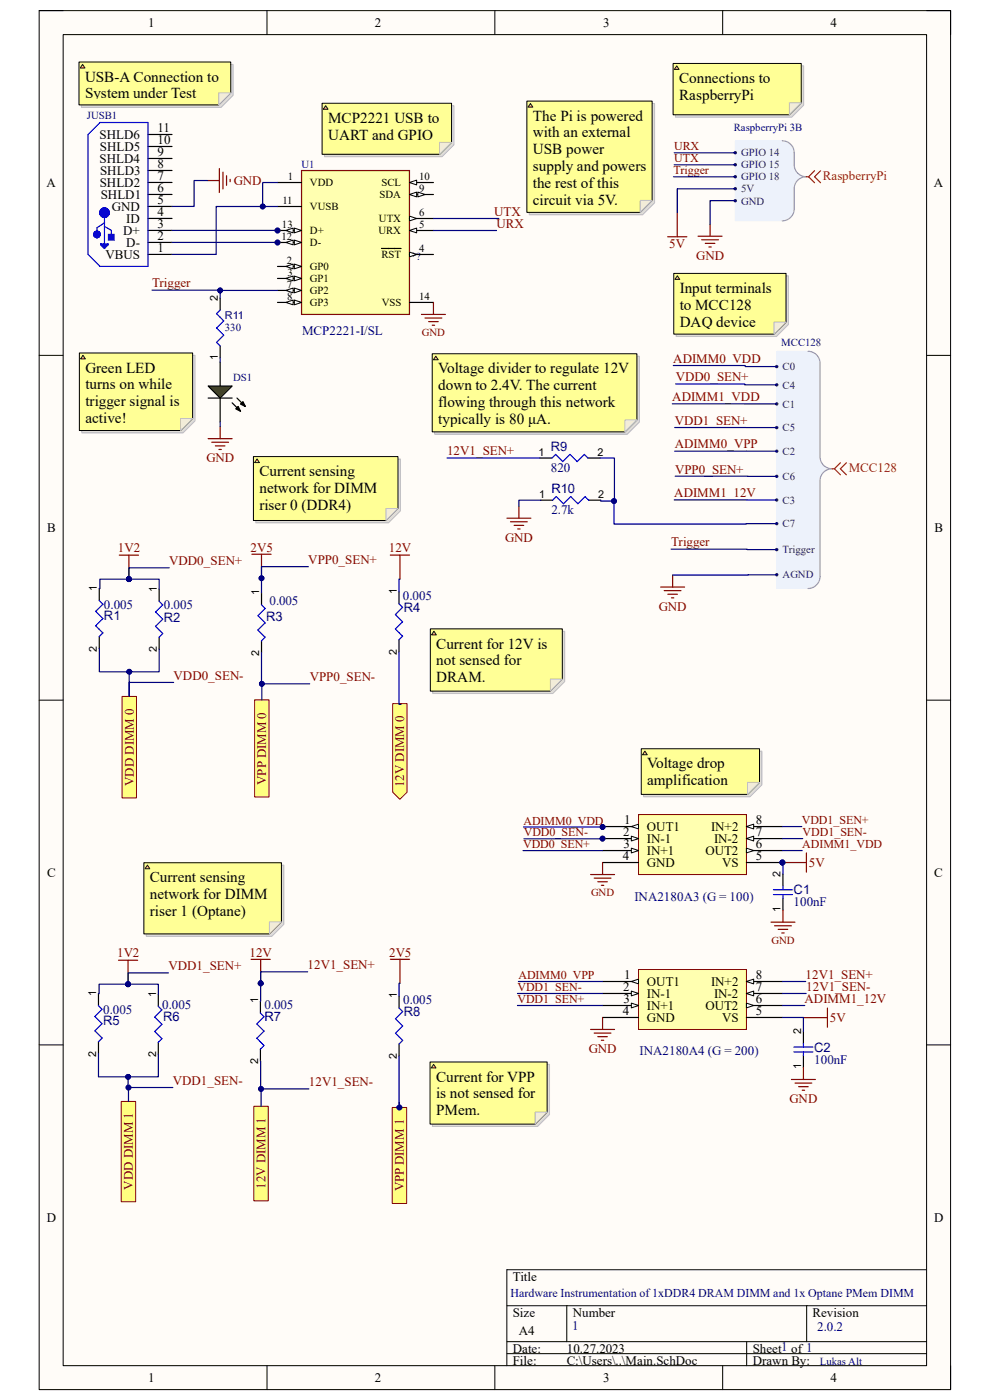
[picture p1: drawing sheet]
<svg xmlns="http://www.w3.org/2000/svg" width="210mm" height="297mm" viewBox="0 0 210 297" stroke-linecap="round" stroke-linejoin="round" font-family="sans-serif">
<path d="M8.3 2.3h193.4v292.5h-193.4z" fill-rule="evenodd" fill="#fffcf8"/>
<path d="M8.3 2.3h193.4v292.5h-193.4z" fill="none" stroke="#000" stroke-width=".21"/>
<path d="M13.4 7.3h183.2v282.4h-183.2z" fill-rule="evenodd" fill="#fffcf8"/>
<g fill="none" stroke="#000" stroke-width=".21">
<path d="M8.3 2.3h5.1M13.4 7.3h183.2v282.4h-183.2zM56.6 2.3v5M105 2.3v5M153.3 2.3v5M196.6 2.3h5.1v5M8.3 75.4h5.1M196.6 75.4h5.1M8.3 148.5h5.1M196.6 148.5h5.1M8.3 221.7h5.1M196.6 221.7h5.1"/>
<path d="M107.5 277h89.1M120.2 277v7.6M171.1 277v7.6M196.6 269.4h-89.1v20.3M56.6 289.7v5.1M105 289.7v5.1M107.5 284.6h89.1M107.5 287.2h89.1M153.3 289.7v5.1M158.4 284.6v5.1M201.7 289.7v5.1"/>
</g>
<circle cx="127.8" cy="177.9" r=".51" fill="#000080"/>
<circle cx="127.8" cy="177.9" r=".51" fill="none" stroke="#000080" stroke-width=".21"/>
<circle cx="166" cy="183" r=".51" fill="#000080"/>
<circle cx="166" cy="183" r=".51" fill="none" stroke="#000080" stroke-width=".21"/>
<path d="M135.5 172.8h22.8v12.7h-22.8z" fill-rule="evenodd" fill="#ffffb0"/>
<path d="M135.5 172.8h22.8v12.7h-22.8z" fill="none" stroke="#800000" stroke-width=".21"/>
<path d="M127.8 175.4h7.7" fill="none" stroke="#000" stroke-width=".25"/>
<path d="M133.9 175.4l1.6-.6v1.1z" fill="#f8fcff"/>
<path d="M133.9 175.4l1.6-.6v1.1z" fill="none" stroke="#000" stroke-width=".21"/>
<path d="M127.8 177.9h7.7" fill="none" stroke="#000" stroke-width=".25"/>
<path d="M133.9 177.4l1.6 .5-1.6 .5z" fill="#f8fcff"/>
<path d="M133.9 177.4l1.6 .5-1.6 .5z" fill="none" stroke="#000" stroke-width=".21"/>
<circle cx="127.8" cy="177.9" r=".51" fill="#000080"/>
<circle cx="127.8" cy="177.9" r=".51" fill="none" stroke="#000080" stroke-width=".21"/>
<path d="M127.8 180.4h7.7" fill="none" stroke="#000" stroke-width=".25"/>
<path d="M133.9 179.9l1.6 .5-1.6 .6z" fill="#f8fcff"/>
<path d="M133.9 179.9l1.6 .5-1.6 .6z" fill="none" stroke="#000" stroke-width=".21"/>
<path d="M127.8 183h7.7M158.3 183h7.7" fill="none" stroke="#000" stroke-width=".25"/>
<circle cx="166" cy="183" r=".51" fill="#000080"/>
<circle cx="166" cy="183" r=".51" fill="none" stroke="#000080" stroke-width=".21"/>
<path d="M158.3 180.4h7.7" fill="none" stroke="#000" stroke-width=".25"/>
<path d="M158.3 179.9l1.6 .5-1.6 .6z" fill="#f8fcff"/>
<path d="M158.3 179.9l1.6 .5-1.6 .6z" fill="none" stroke="#000" stroke-width=".21"/>
<path d="M158.3 177.9h7.7" fill="none" stroke="#000" stroke-width=".25"/>
<path d="M158.3 177.9l1.6-.5v1z" fill="#f8fcff"/>
<path d="M158.3 177.9l1.6-.5v1z" fill="none" stroke="#000" stroke-width=".21"/>
<path d="M158.3 175.4h7.7" fill="none" stroke="#000" stroke-width=".25"/>
<path d="M158.3 175.4l1.6-.6v1.1z" fill="#f8fcff"/>
<path d="M158.3 175.4l1.6-.6v1.1z" fill="none" stroke="#000" stroke-width=".21"/>
<path d="M135.5 205.7h22.8v12.7h-22.8z" fill-rule="evenodd" fill="#ffffb0"/>
<path d="M135.5 205.7h22.8v12.7h-22.8z" fill="none" stroke="#800000" stroke-width=".21"/>
<path d="M127.8 208.2h7.7" fill="none" stroke="#000" stroke-width=".25"/>
<path d="M133.9 208.2l1.6-.5v1z" fill="#f8fcff"/>
<path d="M133.9 208.2l1.6-.5v1z" fill="none" stroke="#000" stroke-width=".21"/>
<path d="M127.8 210.8h7.7" fill="none" stroke="#000" stroke-width=".25"/>
<path d="M133.9 210.3l1.6 .5-1.6 .5z" fill="#f8fcff"/>
<path d="M133.9 210.3l1.6 .5-1.6 .5z" fill="none" stroke="#000" stroke-width=".21"/>
<path d="M127.8 213.3h7.7" fill="none" stroke="#000" stroke-width=".25"/>
<path d="M133.9 212.8l1.6 .5-1.6 .5z" fill="#f8fcff"/>
<path d="M133.9 212.8l1.6 .5-1.6 .5z" fill="none" stroke="#000" stroke-width=".21"/>
<path d="M127.8 215.9h7.7M158.3 215.9h7.7M158.3 213.3h7.7" fill="none" stroke="#000" stroke-width=".25"/>
<path d="M158.3 212.8l1.6 .5-1.6 .5z" fill="#f8fcff"/>
<path d="M158.3 212.8l1.6 .5-1.6 .5z" fill="none" stroke="#000" stroke-width=".21"/>
<path d="M158.3 210.8h7.7" fill="none" stroke="#000" stroke-width=".25"/>
<path d="M158.3 210.8l1.6-.5v1z" fill="#f8fcff"/>
<path d="M158.3 210.8l1.6-.5v1z" fill="none" stroke="#000" stroke-width=".21"/>
<path d="M158.3 208.2h7.7" fill="none" stroke="#000" stroke-width=".25"/>
<path d="M158.3 208.2l1.6-.5v1z" fill="#f8fcff"/>
<path d="M158.3 208.2l1.6-.5v1z" fill="none" stroke="#000" stroke-width=".21"/>
<path d="M21.1 124.9v2.5M21.1 135v2.6M33.8 125v2.6M33.8 135.2v2.5M166.1 185.5v2.5M166.1 190.6v2.5M170.4 218.8v2.6M170.4 223.9v2.6" fill="none" stroke="#000" stroke-width=".25"/>
<path d="M21.1 127.4l.7 .8-1.5 1.5 1.5 1.5-1.5 1.6 1.5 1.5-.7 .7M33.8 127.6l.7 .7-1.5 1.5 1.5 1.6-1.5 1.5 1.5 1.5-.7 .8M164.1 188.8h4M164.1 189.8h4M166.1 188v.8M166.1 189.8v.8M168.4 222.1h4.1M168.4 223.2h4.1M170.4 221.4v.7M170.4 223.2v.7" fill="none" stroke="#00f" stroke-width=".25"/>
<path d="M25.9 147.7h3v21.6h-3z" fill-rule="evenodd" fill="#ffff80"/>
<path d="M25.9 147.7h3v21.6h-3z" fill="none" stroke="#800000" stroke-width=".21"/>
<path d="M25.3 117.8h4.1M27.3 117.8v5.1M163.6 195.6h5M164.3 196.4h3.6M165.1 197.2h2M165.8 197.9h.5M166.1 193.1v2.5M170.4 215.9h5.1M175.5 213.9v4" fill="none" stroke="#800000" stroke-width=".25"/>
<circle cx="27.3" cy="122.9" r=".51" fill="#000080"/>
<circle cx="27.3" cy="122.9" r=".51" fill="none" stroke="#000080" stroke-width=".21"/>
<path d="M55.5 125.8v2.5M55.5 136v2.5" fill="none" stroke="#000" stroke-width=".25"/>
<path d="M55.5 128.3l.7 .8-1.5 1.5 1.5 1.5-1.5 1.6 1.5 1.5-.7 .8" fill="none" stroke="#00f" stroke-width=".25"/>
<path d="M54 148.5h3.1v20.6h-3.1z" fill-rule="evenodd" fill="#ffff80"/>
<path d="M54 148.5h3.1v20.6h-3.1z" fill="none" stroke="#800000" stroke-width=".21"/>
<path d="M53.4 117.6h4.1M55.5 117.6v5.1M166 183h5.1M171.1 181v4M167.9 229h5.1M168.7 229.8h3.5M169.4 230.5h2M170.2 231.3h.5M170.4 226.5v2.5" fill="none" stroke="#800000" stroke-width=".25"/>
<circle cx="166" cy="183" r=".51" fill="#000080"/>
<circle cx="166" cy="183" r=".51" fill="none" stroke="#000080" stroke-width=".21"/>
<path d="M20.9 210.8v2.6M33.6 210.9v2.6M20.9 221v2.5M33.6 221.1v2.6" fill="none" stroke="#000" stroke-width=".25"/>
<path d="M20.9 213.4l.8 .7-1.6 1.5 1.6 1.6-1.6 1.5 1.6 1.5-.8 .8M33.6 213.5l.7 .7-1.5 1.6 1.5 1.5-1.5 1.5 1.5 1.6-.7 .7" fill="none" stroke="#00f" stroke-width=".25"/>
<path d="M25.7 233.7h3.1v21.3h-3.1z" fill-rule="evenodd" fill="#ffff80"/>
<path d="M25.7 233.7h3.1v21.3h-3.1z" fill="none" stroke="#800000" stroke-width=".21"/>
<path d="M25.1 203.7h4.1M27.2 203.7v5.1" fill="none" stroke="#800000" stroke-width=".25"/>
<path d="M55.2 212.4v2.5M55.2 222.6v2.5" fill="none" stroke="#000" stroke-width=".25"/>
<path d="M55.2 214.9l.8 .8-1.5 1.5 1.5 1.5-1.5 1.6 1.5 1.5-.8 .8" fill="none" stroke="#00f" stroke-width=".25"/>
<path d="M53.8 234.7h3.1v20.1h-3.1z" fill-rule="evenodd" fill="#ffff80"/>
<path d="M53.8 234.7h3.1v20.1h-3.1z" fill="none" stroke="#800000" stroke-width=".21"/>
<path d="M53.3 203.5h4M55.3 203.5v5.1" fill="none" stroke="#800000" stroke-width=".25"/>
<circle cx="55.3" cy="208.6" r=".51" fill="#000080"/>
<circle cx="55.3" cy="208.6" r=".51" fill="none" stroke="#000080" stroke-width=".21"/>
<g fill="none" stroke="#800000" stroke-width=".25">
<path d="M107.5 109.9h5.1M108.3 110.7h3.6M109.1 111.5h2M109.8 112.2h.5M110.1 107.4v2.5M125.3 185.5h5.1M126 186.3h3.6M126.8 187.1h2M127.6 187.8h.5M127.8 183v2.5M125.3 218.4h5.1M126 219.2h3.6"/>
<path d="M126.8 219.9h2M127.8 215.9v2.5M127.6 220.7h.5"/>
</g>
<path d="M114.6 97.2h2.5M124.7 97.2h2.6M114.7 106.1h2.5M124.9 106.1h2.5" fill="none" stroke="#000" stroke-width=".25"/>
<path d="M117.1 97.2l.8-.8 1.5 1.5 1.5-1.5 1.5 1.5 1.6-1.5 .7 .8M117.2 106.1l.8-.7 1.5 1.5 1.6-1.5 1.5 1.5 1.5-1.5 .8 .7" fill="none" stroke="#00f" stroke-width=".25"/>
<circle cx="58.9" cy="48.9" r=".51" fill="#000080"/>
<circle cx="58.9" cy="48.9" r=".51" fill="none" stroke="#000080" stroke-width=".21"/>
<circle cx="58.9" cy="51.4" r=".51" fill="#000080"/>
<circle cx="58.9" cy="51.4" r=".51" fill="none" stroke="#000080" stroke-width=".21"/>
<path d="M64 36.2h22.9v30.5h-22.9z" fill-rule="evenodd" fill="#ffffb0"/>
<path d="M64 36.2h22.9v30.5h-22.9z" fill="none" stroke="#800000" stroke-width=".25"/>
<path d="M58.9 38.7h5.1M58.9 56.5h5.1" fill="none" stroke="#000" stroke-width=".25"/>
<path d="M62.4 56l1.6 .5-1.6 .5z" fill="#f8fcff"/>
<path d="M62.4 56l1.6 .5-1.6 .5z" fill="none" stroke="#000" stroke-width=".21"/>
<path d="M60.7 56.5l1.5-.5v1z" fill="#f8fcff"/>
<path d="M60.7 56.5l1.5-.5v1z" fill="none" stroke="#000" stroke-width=".21"/>
<path d="M58.9 59.1h5.1" fill="none" stroke="#000" stroke-width=".25"/>
<path d="M62.4 58.6l1.6 .5-1.6 .5z" fill="#f8fcff"/>
<path d="M62.4 58.6l1.6 .5-1.6 .5z" fill="none" stroke="#000" stroke-width=".21"/>
<path d="M60.7 59.1l1.5-.5v1z" fill="#f8fcff"/>
<path d="M60.7 59.1l1.5-.5v1z" fill="none" stroke="#000" stroke-width=".21"/>
<path d="M58.9 61.6h5.1" fill="none" stroke="#000" stroke-width=".25"/>
<path d="M62.4 61.1l1.6 .5-1.6 .5z" fill="#f8fcff"/>
<path d="M62.4 61.1l1.6 .5-1.6 .5z" fill="none" stroke="#000" stroke-width=".21"/>
<path d="M60.7 61.6l1.5-.5v1z" fill="#f8fcff"/>
<path d="M60.7 61.6l1.5-.5v1z" fill="none" stroke="#000" stroke-width=".21"/>
<path d="M58.9 64.2h5.1" fill="none" stroke="#000" stroke-width=".25"/>
<path d="M62.4 63.7l1.6 .5-1.6 .5z" fill="#f8fcff"/>
<path d="M62.4 63.7l1.6 .5-1.6 .5z" fill="none" stroke="#000" stroke-width=".21"/>
<path d="M60.7 64.2l1.5-.5v1z" fill="#f8fcff"/>
<path d="M60.7 64.2l1.5-.5v1z" fill="none" stroke="#000" stroke-width=".21"/>
<path d="M86.9 54h5" fill="none" stroke="#000" stroke-width=".25"/>
<path d="M86.9 53.5l1.5 .5-1.5 .5z" fill="#f8fcff"/>
<path d="M86.9 53.5l1.5 .5-1.5 .5z" fill="none" stroke="#000" stroke-width=".21"/>
<path d="M58.9 48.9h5.1M80.9 52.7h4.2" fill="none" stroke="#000" stroke-width=".25"/>
<path d="M62.4 48.4l1.6 .5-1.6 .5z" fill="#f8fcff"/>
<path d="M62.4 48.4l1.6 .5-1.6 .5z" fill="none" stroke="#000" stroke-width=".21"/>
<path d="M60.7 48.9l1.5-.5v1z" fill="#f8fcff"/>
<path d="M60.7 48.9l1.5-.5v1z" fill="none" stroke="#000" stroke-width=".21"/>
<circle cx="58.9" cy="48.9" r=".51" fill="#000080"/>
<circle cx="58.9" cy="48.9" r=".51" fill="none" stroke="#000080" stroke-width=".21"/>
<path d="M58.9 51.4h5.1" fill="none" stroke="#000" stroke-width=".25"/>
<path d="M62.4 50.9l1.6 .5-1.6 .5z" fill="#f8fcff"/>
<path d="M62.4 50.9l1.6 .5-1.6 .5z" fill="none" stroke="#000" stroke-width=".21"/>
<path d="M60.7 51.4l1.5-.5v1z" fill="#f8fcff"/>
<path d="M60.7 51.4l1.5-.5v1z" fill="none" stroke="#000" stroke-width=".21"/>
<circle cx="58.9" cy="51.4" r=".51" fill="#000080"/>
<circle cx="58.9" cy="51.4" r=".51" fill="none" stroke="#000080" stroke-width=".21"/>
<path d="M86.9 38.7h5" fill="none" stroke="#000" stroke-width=".25"/>
<path d="M86.9 38.7l1.5-.5v1z" fill="#f8fcff"/>
<path d="M86.9 38.7l1.5-.5v1z" fill="none" stroke="#000" stroke-width=".21"/>
<path d="M86.9 41.3h5" fill="none" stroke="#000" stroke-width=".25"/>
<path d="M86.9 41.3l1.5-.5v1z" fill="#f8fcff"/>
<path d="M86.9 41.3l1.5-.5v1z" fill="none" stroke="#000" stroke-width=".21"/>
<path d="M88.6 40.8l1.6 .5-1.6 .5z" fill="#f8fcff"/>
<path d="M88.6 40.8l1.6 .5-1.6 .5z" fill="none" stroke="#000" stroke-width=".21"/>
<path d="M86.9 48.9h5" fill="none" stroke="#000" stroke-width=".25"/>
<path d="M86.9 48.9l1.5-.5v1z" fill="#f8fcff"/>
<path d="M86.9 48.9l1.5-.5v1z" fill="none" stroke="#000" stroke-width=".21"/>
<path d="M86.9 46.4h5" fill="none" stroke="#000" stroke-width=".25"/>
<path d="M86.9 45.8l1.5 .6-1.5 .5z" fill="#f8fcff"/>
<path d="M86.9 45.8l1.5 .6-1.5 .5z" fill="none" stroke="#000" stroke-width=".21"/>
<path d="M58.9 43.8h5.1M46.7 76.8v5.1M86.9 64.2h5M46.7 84.4v5.1" fill="none" stroke="#000" stroke-width=".25"/>
<path d="M140.1 124.5h5.1M140.9 125.3h3.6M141.7 126.1h2M142.4 126.8h.5M142.7 122v2.5" fill="none" stroke="#800000" stroke-width=".25"/>
<path d="M44.2 81.9h5l-2.5 2.5z" fill="#00bf00"/>
<g fill="none" stroke="#000" stroke-width=".25">
<path d="M31.4 38.7h5.1M31.4 36.2h5.1M31.4 33.6h5.1M31.4 54h5.1M31.4 51.4h5.1M31.4 48.9h5.1M31.4 46.3h5.1M31.4 43.8h5.1M31.4 41.3h5.1M44.2 81.9h5l-2.5 2.5zM44.2 84.4h5M49.2 85.5l1.8 1.7"/>
<path d="M50.3 84.4l1.7 1.8M50.5 86.2l.5 1-1-.5zM51.5 85.2l.5 1-1-.5z"/>
</g>
<path d="M50.5 86.2l.5 1-1-.5zM51.5 85.2l.5 1-1-.5z" fill="#000"/>
<path d="M89.4 66.7h5.1M90.2 67.5h3.5M90.9 68.2h2.1M91.7 69h.5M91.9 64.2v2.5" fill="none" stroke="#800000" stroke-width=".25"/>
<path d="M21.2 26l-2.5 2.5v25.5l2.5 2.5h10.2M21.3 51.7h1.6v.2l-.7 .8-.9-.8zM21.3 51.9h1.4M22.2 45.1v6.6M22.2 47.3l-1.6 1v1M22.2 48l1.4 .9v1.2M22.2 52.3l.3-.2h-.7l.4 .4" fill="none" stroke="#00f" stroke-width=".25"/>
<path d="M23 49.7h1.2v1.2h-1.2z" fill-rule="evenodd" fill="#00f"/>
<path d="M21.2 26h10.2v30.5M23 49.7h1.2v1.2h-1.2z" fill="none" stroke="#00f" stroke-width=".25"/>
<g fill="none" stroke="#00f" stroke-width="1.3">
<circle cx="20.6" cy="49.7" r=".2"/>
<circle cx="22.2" cy="45.1" r=".51"/>
</g>
<path d="M31.4 28.5h5.1M31.4 31.1h5.1" fill="none" stroke="#000" stroke-width=".25"/>
<path d="M44 38.3h2.5M46.5 35.8v5M47.3 36.5v3.6M48.1 37.3v2M48.8 38v.6M44.2 93.1h5M44.9 93.8h3.6M45.7 94.6h2M46.5 95.4h.5M46.7 90.5v2.6" fill="none" stroke="#800000" stroke-width=".25"/>
<path d="M164.8 74.5h6.6l1.3 .3 .9 1 .4 1.3v20.4l.6 1.1 1.3 .9-1.3 .8-.6 1.1v20.9l-.4 1.3-.9 .9-1.3 .4h-6.6z" fill-rule="evenodd" fill="#edf2fb"/>
<path d="M164.8 74.5h6.6l1.3 .3 .9 1 .4 1.3v20.4l.6 1.1 1.3 .9-1.3 .8-.6 1.1v20.9l-.4 1.3-.9 .9-1.3 .4h-6.6z" fill="none" stroke="#edf2fb" stroke-width=".21"/>
<path d="M171.4 74.5a2.55 2.55 0 0 1 2.6 2.6v19.8a2.54 2.54 0 0 0 2.5 2.6 2.53 2.53 0 0 0-2.5 2.5v20.3a2.55 2.55 0 0 1-2.6 2.6" fill="none" stroke="#8f9ec9" stroke-width=".25"/>
<circle cx="164.8" cy="77.8" r=".25" fill="#003a70"/>
<circle cx="164.8" cy="77.8" r=".25" fill="none" stroke="#003a70" stroke-width=".21"/>
<circle cx="164.8" cy="81.6" r=".25" fill="#003a70"/>
<circle cx="164.8" cy="81.6" r=".25" fill="none" stroke="#003a70" stroke-width=".21"/>
<circle cx="164.8" cy="85.7" r=".25" fill="#003a70"/>
<circle cx="164.8" cy="85.7" r=".25" fill="none" stroke="#003a70" stroke-width=".21"/>
<circle cx="164.8" cy="90.7" r=".25" fill="#003a70"/>
<circle cx="164.8" cy="90.7" r=".25" fill="none" stroke="#003a70" stroke-width=".21"/>
<circle cx="164.8" cy="95.7" r=".25" fill="#003a70"/>
<circle cx="164.8" cy="95.7" r=".25" fill="none" stroke="#003a70" stroke-width=".21"/>
<circle cx="164.8" cy="101.1" r=".25" fill="#003a70"/>
<circle cx="164.8" cy="101.1" r=".25" fill="none" stroke="#003a70" stroke-width=".21"/>
<circle cx="164.8" cy="106.1" r=".25" fill="#003a70"/>
<circle cx="164.8" cy="106.1" r=".25" fill="none" stroke="#003a70" stroke-width=".21"/>
<circle cx="164.8" cy="111.1" r=".25" fill="#003a70"/>
<circle cx="164.8" cy="111.1" r=".25" fill="none" stroke="#003a70" stroke-width=".21"/>
<circle cx="164.8" cy="116.6" r=".25" fill="#003a70"/>
<circle cx="164.8" cy="116.6" r=".25" fill="none" stroke="#003a70" stroke-width=".21"/>
<circle cx="164.8" cy="121.9" r=".25" fill="#003a70"/>
<circle cx="164.8" cy="121.9" r=".25" fill="none" stroke="#003a70" stroke-width=".21"/>
<path d="M156 29.9h9.9l1.3 .3 1 .9 .3 1.3v3.2l.6 1.1 1.3 .8-1.3 .8-.6 1.1v4.9l-.3 1.3-1 .9-1.3 .4h-9.9z" fill-rule="evenodd" fill="#edf2fb"/>
<path d="M156 29.9h9.9l1.3 .3 1 .9 .3 1.3v3.2l.6 1.1 1.3 .8-1.3 .8-.6 1.1v4.9l-.3 1.3-1 .9-1.3 .4h-9.9z" fill="none" stroke="#edf2fb" stroke-width=".21"/>
<path d="M165.9 29.9a2.55 2.55 0 0 1 2.6 2.5v2.6a2.54 2.54 0 0 0 2.5 2.5 2.54 2.54 0 0 0-2.5 2.5v4.3a2.55 2.55 0 0 1-2.6 2.6" fill="none" stroke="#8f9ec9" stroke-width=".25"/>
<circle cx="156" cy="32.4" r=".25" fill="#003a70"/>
<circle cx="156" cy="32.4" r=".25" fill="none" stroke="#003a70" stroke-width=".21"/>
<circle cx="156" cy="35" r=".25" fill="#003a70"/>
<circle cx="156" cy="35" r=".25" fill="none" stroke="#003a70" stroke-width=".21"/>
<circle cx="156" cy="37.5" r=".25" fill="#003a70"/>
<circle cx="156" cy="37.5" r=".25" fill="none" stroke="#003a70" stroke-width=".21"/>
<circle cx="156" cy="40" r=".25" fill="#003a70"/>
<circle cx="156" cy="40" r=".25" fill="none" stroke="#003a70" stroke-width=".21"/>
<circle cx="156" cy="42.6" r=".25" fill="#003a70"/>
<circle cx="156" cy="42.6" r=".25" fill="none" stroke="#003a70" stroke-width=".21"/>
<path d="M141.6 50.2h4.1M143.7 45.1v5.1M148.1 50.1h5.1M148.8 50.9h3.6M149.6 51.6h2M150.4 52.4h.5M150.6 47.6v2.5" fill="none" stroke="#800000" stroke-width=".25"/>
<path d="M171 37.5h.5M171.5 37.5l1.3 1.3M172.8 36.2l-1.3 1.3M174.1 36.2l-1.3 1.3 1.3 1.3M176.5 99.5h.5M177 99.5l1.3 1.2M178.3 98.2l-1.3 1.3M179.5 98.2l-1.2 1.3 1.2 1.2" fill="none" stroke="#f00" stroke-width=".25"/>
<path d="M46.7 63.2v2.6M46.7 73.4v2.6" fill="none" stroke="#000" stroke-width=".25"/>
<path d="M46.7 65.8l-.8 .7 1.6 1.6-1.6 1.5 1.6 1.5-1.6 1.5 .8 .8" fill="none" stroke="#00f" stroke-width=".25"/>
<path d="M83.2 234.9h3.1v20.4h-3.1z" fill-rule="evenodd" fill="#ffff80"/>
<path d="M83.2 234.9h3.1v20.4h-3.1z" fill="none" stroke="#800000" stroke-width=".21"/>
<circle cx="84.7" cy="234.9" r=".51" fill="#000080"/>
<circle cx="84.7" cy="234.9" r=".51" fill="none" stroke="#000080" stroke-width=".21"/>
<path d="M82.8 203.5h4.1M84.8 203.5v5.1" fill="none" stroke="#800000" stroke-width=".25"/>
<path d="M84.7 211.3v2.5M84.7 221.5v2.5" fill="none" stroke="#000" stroke-width=".25"/>
<path d="M84.7 213.8l.7 .8-1.5 1.5 1.5 1.6-1.5 1.5 1.5 1.5-.7 .8" fill="none" stroke="#00f" stroke-width=".25"/>
<path d="M83.3 149.3h3.1v18.8l-1.6 1.5-1.5-1.5z" fill-rule="evenodd" fill="#ffff80"/>
<path d="M83.3 149.3h3.1v18.8l-1.6 1.5-1.5-1.5z" fill="none" stroke="#800000" stroke-width=".21"/>
<path d="M82.8 117.8h4.1M84.8 117.8v5.1" fill="none" stroke="#800000" stroke-width=".25"/>
<path d="M84.6 125.6v2.5M84.6 135.7v2.6" fill="none" stroke="#000" stroke-width=".25"/>
<path d="M84.6 128.1l.8 .8-1.5 1.5 1.5 1.5-1.5 1.5 1.5 1.6-.8 .7" fill="none" stroke="#00f" stroke-width=".25"/>
<path d="M166 183l.1 2.5M166 215.9h4.4v2.9" fill="none" stroke="#000080" stroke-width=".25"/>
<circle cx="166" cy="183" r=".51" fill="#000080"/>
<circle cx="166" cy="183" r=".51" fill="none" stroke="#000080" stroke-width=".21"/>
<path d="M127.8 175.4h.1M166 175.4h4.1M166 177.9h4.3M127.8 180.4l-16.9 .1M166 180.4h4.2" fill="none" stroke="#000080" stroke-width=".25"/>
<circle cx="127.8" cy="175.4" r=".51" fill="#000080"/>
<circle cx="127.8" cy="175.4" r=".51" fill="none" stroke="#000080" stroke-width=".21"/>
<path d="M127.4 106.1v.2h2.9M111.1 177.9h16.9M109.8 210.8h18M109.8 213.3h18M110 208.2h17.8M166 208.2h4.9M166 210.8h5M166 213.3h4.7" fill="none" stroke="#000080" stroke-width=".25"/>
<circle cx="130.2" cy="106.3" r=".51" fill="#000080"/>
<circle cx="130.2" cy="106.3" r=".51" fill="none" stroke="#000080" stroke-width=".21"/>
<path d="M44 38.3h-2.8v5.5h-4.7M58.9 38.7h-3.2v5.1M36.5 51.4h22.5M36.5 48.9h22.5M94.8 97.2h19.8M114.7 106.1h-4.6v1.3" fill="none" stroke="#000080" stroke-width=".25"/>
<circle cx="55.7" cy="43.8" r=".51" fill="#000080"/>
<circle cx="55.7" cy="43.8" r=".51" fill="none" stroke="#000080" stroke-width=".21"/>
<path d="M35.9 120.5h-8.6v2.4" fill="none" stroke="#000080" stroke-width=".25"/>
<circle cx="27.3" cy="122.9" r=".51" fill="#000080"/>
<circle cx="27.3" cy="122.9" r=".51" fill="none" stroke="#000080" stroke-width=".21"/>
<path d="M27.3 122.9h6.5v2.1" fill="none" stroke="#000080" stroke-width=".25"/>
<circle cx="27.3" cy="122.9" r=".51" fill="#000080"/>
<circle cx="27.3" cy="122.9" r=".51" fill="none" stroke="#000080" stroke-width=".21"/>
<circle cx="27.3" cy="122.9" r=".51" fill="#000080"/>
<circle cx="27.3" cy="122.9" r=".51" fill="none" stroke="#000080" stroke-width=".21"/>
<path d="M55.3 208.6l-.1 3.8" fill="none" stroke="#000080" stroke-width=".25"/>
<circle cx="55.3" cy="208.6" r=".51" fill="#000080"/>
<circle cx="55.3" cy="208.6" r=".51" fill="none" stroke="#000080" stroke-width=".21"/>
<path d="M65.3 206.2h-10v2.4" fill="none" stroke="#000080" stroke-width=".25"/>
<circle cx="55.3" cy="208.6" r=".51" fill="#000080"/>
<circle cx="55.3" cy="208.6" r=".51" fill="none" stroke="#000080" stroke-width=".21"/>
<path d="M58.9 43.8h-13v10.2h-9.4" fill="none" stroke="#000080" stroke-width=".25"/>
<circle cx="55.7" cy="43.8" r=".51" fill="#000080"/>
<circle cx="55.7" cy="43.8" r=".51" fill="none" stroke="#000080" stroke-width=".21"/>
<path d="M65.4 120.2h-9.9v2.5" fill="none" stroke="#000080" stroke-width=".25"/>
<circle cx="55.5" cy="122.7" r=".51" fill="#000080"/>
<circle cx="55.5" cy="122.7" r=".51" fill="none" stroke="#000080" stroke-width=".21"/>
<path d="M35.7 206.4h-8.5v2.4h-6.2v2h-.1" fill="none" stroke="#000080" stroke-width=".25"/>
<circle cx="27.2" cy="208.8" r=".51" fill="#000080"/>
<circle cx="27.2" cy="208.8" r=".51" fill="none" stroke="#000080" stroke-width=".21"/>
<circle cx="27.2" cy="208.8" r=".51" fill="#000080"/>
<circle cx="27.2" cy="208.8" r=".51" fill="none" stroke="#000080" stroke-width=".21"/>
<path d="M27.2 208.8h6.4v2.1" fill="none" stroke="#000080" stroke-width=".25"/>
<circle cx="27.2" cy="208.8" r=".51" fill="#000080"/>
<circle cx="27.2" cy="208.8" r=".51" fill="none" stroke="#000080" stroke-width=".21"/>
<circle cx="27.2" cy="208.8" r=".51" fill="#000080"/>
<circle cx="27.2" cy="208.8" r=".51" fill="none" stroke="#000080" stroke-width=".21"/>
<path d="M20.9 223.5v5h12.7v-4.8" fill="none" stroke="#000080" stroke-width=".25"/>
<circle cx="27.2" cy="228.5" r=".51" fill="#000080"/>
<circle cx="27.2" cy="228.5" r=".51" fill="none" stroke="#000080" stroke-width=".21"/>
<path d="M27.3 122.9h-6.1v2h-.1" fill="none" stroke="#000080" stroke-width=".25"/>
<circle cx="27.3" cy="122.9" r=".51" fill="#000080"/>
<circle cx="27.3" cy="122.9" r=".51" fill="none" stroke="#000080" stroke-width=".21"/>
<path d="M55.5 122.7v3.1" fill="none" stroke="#000080" stroke-width=".25"/>
<circle cx="55.5" cy="122.7" r=".51" fill="#000080"/>
<circle cx="55.5" cy="122.7" r=".51" fill="none" stroke="#000080" stroke-width=".21"/>
<path d="M127.3 97.2h3v14l34.5-.1M142.4 116.5l22.4 .1M164.8 121.9l-22.1 .1" fill="none" stroke="#000080" stroke-width=".25"/>
<circle cx="130.2" cy="106.3" r=".51" fill="#000080"/>
<circle cx="130.2" cy="106.3" r=".51" fill="none" stroke="#000080" stroke-width=".21"/>
<g fill="none" stroke="#000080" stroke-width=".25">
<path d="M142.9 37.5h13.1M143 35h13M143 32.4h13M91.9 46.4h13.9M91.9 48.9h13.4M156 42.6h-5.4v5M156 40h-12.3v5.1M46.7 61.6h12.2M142.8 77.5h15.3v.3h6.7M142.6 85.7h22.2M143.1 95.7h21.7M143.1 90.7h21.7"/>
<path d="M143.3 81.5h14.7v.1h6.8M143 106.1h21.8M143.2 101l21.6 .1"/>
</g>
<circle cx="46.7" cy="61.6" r=".51" fill="#000080"/>
<circle cx="46.7" cy="61.6" r=".51" fill="none" stroke="#000080" stroke-width=".21"/>
<path d="M32.3 61.6h14.1h.3v1.6M46.7 76v.8" fill="none" stroke="#000080" stroke-width=".25"/>
<circle cx="46.7" cy="61.6" r=".51" fill="#000080"/>
<circle cx="46.7" cy="61.6" r=".51" fill="none" stroke="#000080" stroke-width=".21"/>
<path d="M46.7 89.5v1M84.8 208.6h-.1v2.7M84.7 224v10.9v-1" fill="none" stroke="#000080" stroke-width=".25"/>
<circle cx="84.7" cy="234.9" r=".51" fill="#000080"/>
<circle cx="84.7" cy="234.9" r=".51" fill="none" stroke="#000080" stroke-width=".21"/>
<path d="M84.6 138.3v11.1h.5M84.8 122.9h-.2v2.7M27.2 228.5v2.2h9.5" fill="none" stroke="#000080" stroke-width=".25"/>
<circle cx="27.2" cy="228.5" r=".51" fill="#000080"/>
<circle cx="27.2" cy="228.5" r=".51" fill="none" stroke="#000080" stroke-width=".21"/>
<circle cx="27.3" cy="230.7" r=".51" fill="#000080"/>
<circle cx="27.3" cy="230.7" r=".51" fill="none" stroke="#000080" stroke-width=".21"/>
<path d="M55.2 225.1l.1 5.9h10.2" fill="none" stroke="#000080" stroke-width=".25"/>
<circle cx="55.4" cy="231" r=".51" fill="#000080"/>
<circle cx="55.4" cy="231" r=".51" fill="none" stroke="#000080" stroke-width=".21"/>
<path d="M27.3 230.7v3" fill="none" stroke="#000080" stroke-width=".25"/>
<circle cx="27.3" cy="230.7" r=".51" fill="#000080"/>
<circle cx="27.3" cy="230.7" r=".51" fill="none" stroke="#000080" stroke-width=".21"/>
<path d="M55.4 231v3.7" fill="none" stroke="#000080" stroke-width=".25"/>
<circle cx="55.4" cy="231" r=".51" fill="#000080"/>
<circle cx="55.4" cy="231" r=".51" fill="none" stroke="#000080" stroke-width=".21"/>
<path d="M21.1 137.6v4.9h12.7v-4.8" fill="none" stroke="#000080" stroke-width=".25"/>
<circle cx="27.4" cy="142.5" r=".51" fill="#000080"/>
<circle cx="27.4" cy="142.5" r=".51" fill="none" stroke="#000080" stroke-width=".21"/>
<path d="M55.5 138.5v6.6h10.2M36.8 144.8h-9.5v2.8" fill="none" stroke="#000080" stroke-width=".25"/>
<circle cx="55.5" cy="145.1" r=".51" fill="#000080"/>
<circle cx="55.5" cy="145.1" r=".51" fill="none" stroke="#000080" stroke-width=".21"/>
<path d="M27.4 142.5v5.2" fill="none" stroke="#000080" stroke-width=".25"/>
<circle cx="27.4" cy="142.5" r=".51" fill="#000080"/>
<circle cx="27.4" cy="142.5" r=".51" fill="none" stroke="#000080" stroke-width=".21"/>
<path d="M55.6 145.1v3.4" fill="none" stroke="#000080" stroke-width=".25"/>
<circle cx="55.5" cy="145.1" r=".51" fill="#000080"/>
<circle cx="55.5" cy="145.1" r=".51" fill="none" stroke="#000080" stroke-width=".21"/>
<path d="M111.1 175.4h16.8" fill="none" stroke="#000080" stroke-width=".25"/>
<circle cx="127.8" cy="175.4" r=".51" fill="#000080"/>
<circle cx="127.8" cy="175.4" r=".51" fill="none" stroke="#000080" stroke-width=".21"/>
<path d="M92.2 75.6h43.4v14l-2.5 2.5h-40.9z" fill-rule="evenodd" fill="#e0ddd7"/>
<path d="M92.2 75.6h43.4v14l-2.5 2.5h-40.9z" fill="none" stroke="#bfbdba" stroke-width=".21"/>
<path d="M91.7 75.1h43.4v14l-2.5 2.5h-40.9z" fill-rule="evenodd" fill="#ffff96"/>
<path d="M91.7 75.1h43.4v14l-2.5 2.5h-40.9z" fill="none" stroke="#000" stroke-width=".21"/>
<path d="M132.6 89.1h2.5l-2.5 2.5z" fill="#f2f0d8"/>
<path d="M132.6 89.1h2.5l-2.5 2.5z" fill="none" stroke="#bfbdba" stroke-width=".21"/>
<path d="M92.5 75.6l.5 .7h-1.1z" fill="#ffcc78"/>
<path d="M92.5 75.6l.5 .7h-1.1z" fill="none" stroke="#300" stroke-width=".21"/>
<path d="M17.3 13.7h32.2v6.5l-2.6 2.6h-29.6z" fill-rule="evenodd" fill="#e0ddd7"/>
<path d="M17.3 13.7h32.2v6.5l-2.6 2.6h-29.6z" fill="none" stroke="#bfbdba" stroke-width=".21"/>
<path d="M16.8 13.2h32.1v6.5l-2.5 2.6h-29.6z" fill-rule="evenodd" fill="#ffff96"/>
<path d="M16.8 13.2h32.1v6.5l-2.5 2.6h-29.6z" fill="none" stroke="#000" stroke-width=".21"/>
<path d="M46.4 19.7h2.5l-2.5 2.6z" fill="#f2f0d8"/>
<path d="M46.4 19.7h2.5l-2.5 2.6z" fill="none" stroke="#bfbdba" stroke-width=".21"/>
<path d="M17.5 13.7l.5 .7h-1z" fill="#ffcc78"/>
<path d="M17.5 13.7l.5 .7h-1z" fill="none" stroke="#300" stroke-width=".21"/>
<path d="M54.3 97.4h30.6v11l-2.5 2.5h-28.1z" fill-rule="evenodd" fill="#e0ddd7"/>
<path d="M54.3 97.4h30.6v11l-2.5 2.5h-28.1z" fill="none" stroke="#bfbdba" stroke-width=".21"/>
<path d="M53.8 96.9h30.6v11l-2.5 2.5h-28.1z" fill-rule="evenodd" fill="#ffff96"/>
<path d="M53.8 96.9h30.6v11l-2.5 2.5h-28.1z" fill="none" stroke="#000" stroke-width=".21"/>
<path d="M81.9 107.9h2.5l-2.5 2.5z" fill="#f2f0d8"/>
<path d="M81.9 107.9h2.5l-2.5 2.5z" fill="none" stroke="#bfbdba" stroke-width=".21"/>
<path d="M54.5 97.4l.5 .7h-1z" fill="#ffcc78"/>
<path d="M54.5 97.4l.5 .7h-1z" fill="none" stroke="#300" stroke-width=".21"/>
<path d="M31 183.5h29.2v12.6l-2.5 2.5h-26.7z" fill-rule="evenodd" fill="#e0ddd7"/>
<path d="M31 183.5h29.2v12.6l-2.5 2.5h-26.7z" fill="none" stroke="#bfbdba" stroke-width=".21"/>
<path d="M30.5 183h29.2v12.6l-2.5 2.5h-26.7z" fill-rule="evenodd" fill="#ffff96"/>
<path d="M30.5 183h29.2v12.6l-2.5 2.5h-26.7z" fill="none" stroke="#000" stroke-width=".21"/>
<path d="M57.2 195.6h2.5l-2.5 2.5z" fill="#f2f0d8"/>
<path d="M57.2 195.6h2.5l-2.5 2.5z" fill="none" stroke="#bfbdba" stroke-width=".21"/>
<path d="M31.3 183.5l.5 .8h-1z" fill="#ffcc78"/>
<path d="M31.3 183.5l.5 .8h-1z" fill="none" stroke="#300" stroke-width=".21"/>
<path d="M136.5 159.4h25.1v7.1l-2.5 2.5h-22.6z" fill-rule="evenodd" fill="#e0ddd7"/>
<path d="M136.5 159.4h25.1v7.1l-2.5 2.5h-22.6z" fill="none" stroke="#bfbdba" stroke-width=".21"/>
<path d="M136 158.9h25.1v7.1l-2.5 2.5h-22.6z" fill-rule="evenodd" fill="#ffff96"/>
<path d="M136 158.9h25.1v7.1l-2.5 2.5h-22.6z" fill="none" stroke="#000" stroke-width=".21"/>
<path d="M158.6 166h2.5l-2.5 2.5z" fill="#f2f0d8"/>
<path d="M158.6 166h2.5l-2.5 2.5z" fill="none" stroke="#bfbdba" stroke-width=".21"/>
<path d="M136.8 159.4l.5 .7h-1z" fill="#ffcc78"/>
<path d="M136.8 159.4l.5 .7h-1z" fill="none" stroke="#300" stroke-width=".21"/>
<path d="M143.4 58.5h23.9v10.3l-2.6 2.6h-21.3z" fill-rule="evenodd" fill="#e0ddd7"/>
<path d="M143.4 58.5h23.9v10.3l-2.6 2.6h-21.3z" fill="none" stroke="#bfbdba" stroke-width=".21"/>
<path d="M142.9 58h23.9v10.3l-2.6 2.6h-21.3z" fill-rule="evenodd" fill="#ffff96"/>
<path d="M142.9 58h23.9v10.3l-2.6 2.6h-21.3z" fill="none" stroke="#000" stroke-width=".21"/>
<path d="M164.2 68.3h2.6l-2.6 2.6z" fill="#f2f0d8"/>
<path d="M164.2 68.3h2.6l-2.6 2.6z" fill="none" stroke="#bfbdba" stroke-width=".21"/>
<path d="M143.7 58.5l.5 .8h-1z" fill="#ffcc78"/>
<path d="M143.7 58.5l.5 .8h-1z" fill="none" stroke="#300" stroke-width=".21"/>
<path d="M17.4 75.4h24v13.9l-2.6 2.5h-21.4z" fill-rule="evenodd" fill="#e0ddd7"/>
<path d="M17.4 75.4h24v13.9l-2.6 2.5h-21.4z" fill="none" stroke="#bfbdba" stroke-width=".21"/>
<path d="M16.8 74.9h24.1v13.9l-2.6 2.5h-21.5z" fill-rule="evenodd" fill="#ffff96"/>
<path d="M16.8 74.9h24.1v13.9l-2.6 2.5h-21.5z" fill="none" stroke="#000" stroke-width=".21"/>
<path d="M38.3 88.8h2.6l-2.6 2.5z" fill="#f2f0d8"/>
<path d="M38.3 88.8h2.6l-2.6 2.5z" fill="none" stroke="#bfbdba" stroke-width=".21"/>
<path d="M17.6 75.4l.5 .7h-1z" fill="#ffcc78"/>
<path d="M17.6 75.4l.5 .7h-1z" fill="none" stroke="#300" stroke-width=".21"/>
<path d="M143.3 14h27.2v8.3l-2.6 2.6h-24.6z" fill-rule="evenodd" fill="#e0ddd7"/>
<path d="M143.3 14h27.2v8.3l-2.6 2.6h-24.6z" fill="none" stroke="#bfbdba" stroke-width=".21"/>
<path d="M142.8 13.5h27.2v8.3l-2.6 2.6h-24.6z" fill-rule="evenodd" fill="#ffff96"/>
<path d="M142.8 13.5h27.2v8.3l-2.6 2.6h-24.6z" fill="none" stroke="#000" stroke-width=".21"/>
<path d="M167.4 21.8h2.6l-2.6 2.6z" fill="#f2f0d8"/>
<path d="M167.4 21.8h2.6l-2.6 2.6z" fill="none" stroke="#bfbdba" stroke-width=".21"/>
<path d="M143.6 14l.5 .7h-1.1z" fill="#ffcc78"/>
<path d="M143.6 14l.5 .7h-1.1z" fill="none" stroke="#300" stroke-width=".21"/>
<path d="M68.8 22.4h27.5v8.3l-2.5 2.5h-25z" fill-rule="evenodd" fill="#e0ddd7"/>
<path d="M68.8 22.4h27.5v8.3l-2.5 2.5h-25z" fill="none" stroke="#bfbdba" stroke-width=".21"/>
<path d="M68.3 21.9h27.5v8.3l-2.6 2.5h-24.9z" fill-rule="evenodd" fill="#ffff96"/>
<path d="M68.3 21.9h27.5v8.3l-2.6 2.5h-24.9z" fill="none" stroke="#000" stroke-width=".21"/>
<path d="M93.2 30.2h2.6l-2.6 2.5z" fill="#f2f0d8"/>
<path d="M93.2 30.2h2.6l-2.6 2.5z" fill="none" stroke="#bfbdba" stroke-width=".21"/>
<path d="M69.1 22.4l.5 .8h-1z" fill="#ffcc78"/>
<path d="M69.1 22.4l.5 .8h-1z" fill="none" stroke="#300" stroke-width=".21"/>
<path d="M112.3 22h26.6v21l-2.6 2.6h-24z" fill-rule="evenodd" fill="#e0ddd7"/>
<path d="M112.3 22h26.6v21l-2.6 2.6h-24z" fill="none" stroke="#bfbdba" stroke-width=".21"/>
<path d="M111.8 21.4h26.5v21.1l-2.5 2.6h-24z" fill-rule="evenodd" fill="#ffff96"/>
<path d="M111.8 21.4h26.5v21.1l-2.5 2.6h-24z" fill="none" stroke="#000" stroke-width=".21"/>
<path d="M135.8 42.5h2.5l-2.5 2.6z" fill="#f2f0d8"/>
<path d="M135.8 42.5h2.5l-2.5 2.6z" fill="none" stroke="#bfbdba" stroke-width=".21"/>
<path d="M112.5 22l.5 .7h-1z" fill="#ffcc78"/>
<path d="M112.5 22l.5 .7h-1z" fill="none" stroke="#300" stroke-width=".21"/>
<path d="M91.8 133.9h28v10.7l-2.5 2.5h-25.5z" fill-rule="evenodd" fill="#e0ddd7"/>
<path d="M91.8 133.9h28v10.7l-2.5 2.5h-25.5z" fill="none" stroke="#bfbdba" stroke-width=".21"/>
<path d="M91.3 133.4h28v10.7l-2.6 2.5h-25.4z" fill-rule="evenodd" fill="#ffff96"/>
<path d="M91.3 133.4h28v10.7l-2.6 2.5h-25.4z" fill="none" stroke="#000" stroke-width=".21"/>
<path d="M116.7 144.1h2.6l-2.6 2.5z" fill="#f2f0d8"/>
<path d="M116.7 144.1h2.6l-2.6 2.5z" fill="none" stroke="#bfbdba" stroke-width=".21"/>
<path d="M92.1 133.9l.5 .8h-1.1z" fill="#ffcc78"/>
<path d="M92.1 133.9l.5 .8h-1.1z" fill="none" stroke="#300" stroke-width=".21"/>
<path d="M91.7 225.8h24.9v10.6l-2.6 2.6h-22.3z" fill-rule="evenodd" fill="#e0ddd7"/>
<path d="M91.7 225.8h24.9v10.6l-2.6 2.6h-22.3z" fill="none" stroke="#bfbdba" stroke-width=".21"/>
<path d="M91.2 225.3h24.9v10.6l-2.6 2.6h-22.3z" fill-rule="evenodd" fill="#ffff96"/>
<path d="M91.2 225.3h24.9v10.6l-2.6 2.6h-22.3z" fill="none" stroke="#000" stroke-width=".21"/>
<path d="M113.5 235.9h2.6l-2.6 2.6z" fill="#f2f0d8"/>
<path d="M113.5 235.9h2.6l-2.6 2.6z" fill="none" stroke="#bfbdba" stroke-width=".21"/>
<path d="M92 225.8l.5 .8h-1z" fill="#ffcc78"/>
<path d="M92 225.8l.5 .8h-1z" fill="none" stroke="#300" stroke-width=".21"/>
<g font-size="3.2">
<text x="18" y="17.3">USB-A Connection to</text>
<text x="144.1" y="17.6">Connections to</text>
<text x="18" y="20.9">System under Test</text>
<text x="144.1" y="21.2">RaspberryPi</text>
<text x="69.6" y="26.1">MCP2221 USB to</text>
<text x="69.6" y="29.6">UART and GPIO</text>
<text x="113" y="25.6">The Pi is powered</text>
<text x="113" y="29.2">with an external</text>
<text x="113" y="32.7">USB power</text>
<text x="113" y="36.3">supply and powers</text>
<text x="113" y="39.8">the rest of this</text>
<text x="113" y="43.4">circuit via 5V.</text>
<text x="144.2" y="62.1">Input terminals</text>
<text x="144.2" y="65.7">to MCC128</text>
<text x="144.2" y="69.3">DAQ device</text>
<text x="18.1" y="79">Green LED</text>
<text x="18.1" y="82.6">turns on while</text>
<text x="93" y="79.2">Voltage divider to regulate 12V</text>
<text x="93" y="82.8">down to 2.4V. The current</text>
<text x="18.1" y="86.1">trigger signal is</text>
<text x="18.1" y="89.7">active!</text>
<text x="93" y="86.3">flowing through this network</text>
<text x="93" y="89.9">typically is 80 μA.</text>
<text x="55" y="101">Current sensing</text>
<text x="55" y="104.6">network for DIMM</text>
<text x="55" y="108.1">riser 0 (DDR4)</text>
<text x="92.5" y="137.6">Current for 12V is</text>
<text x="92.5" y="141.1">not sensed for</text>
<text x="92.5" y="144.7">DRAM.</text>
<text x="137.3" y="163">Voltage drop</text>
<text x="137.3" y="166.6">amplification</text>
<text x="31.8" y="187.2">Current sensing</text>
<text x="31.8" y="190.8">network for DIMM</text>
<text x="31.8" y="194.3">riser 1 (Optane)</text>
<text x="92.5" y="229.4">Current for VPP</text>
<text x="92.5" y="233">is not sensed for</text>
<text x="92.5" y="236.6">PMem.</text>
</g>
<g font-size="2.8">
<text x="31.4" y="5.8">1</text>
<text x="79.5" y="5.8">2</text>
<text x="128" y="5.8">3</text>
<text x="176.2" y="5.8">4</text>
<text x="21.1" y="29.5">SHLD6</text>
<text x="33.4" y="27.9">11</text>
<text x="21.1" y="34.6">SHLD4</text>
<text x="21.2" y="32">SHLD5</text>
<text x="33.4" y="35.6">8</text>
<text x="33.4" y="33.1">9</text>
<text x="33.4" y="30.5">10</text>
<text x="9.9" y="39.8">A</text>
<text x="21.2" y="39.7">SHLD2</text>
<text x="21.3" y="37.1">SHLD3</text>
<text x="33.4" y="40.7">6</text>
<text x="33.4" y="38.1">7</text>
<text x="198.1" y="39.8">A</text>
<text x="21.4" y="42.2">SHLD1</text>
<text x="23.7" y="44.7">GND</text>
<text x="26.8" y="47.3">ID</text>
<text x="33.4" y="45.8">4</text>
<text x="33.4" y="43.2">5</text>
<text x="26.1" y="49.8">D+</text>
<text x="26.8" y="52.4">D-</text>
<text x="33.4" y="53.4">1</text>
<text x="33.4" y="50.8">2</text>
<text x="33.4" y="48.3">3</text>
<text x="22.4" y="54.9">VBUS</text>
<text x="10" y="112.9">B</text>
<text x="198.2" y="112.9">B</text>
<text x="132.2" y="177.3">2</text>
<text x="132.2" y="179.9">3</text>
<text x="132.4" y="174.8">1</text>
<text x="137.2" y="176.3">OUT1</text>
<text x="137.2" y="178.9">IN-1</text>
<text x="150.8" y="176.3">IN+2</text>
<text x="151.5" y="178.9">IN-2</text>
<text x="160.4" y="179.9">6</text>
<text x="160.4" y="177.3">7</text>
<text x="160.4" y="174.8">8</text>
<text x="132.1" y="182.4">4</text>
<text x="137.2" y="181.4">IN+1</text>
<text x="137.2" y="183.9">GND</text>
<text x="149.6" y="181.4">OUT2</text>
<text x="153.2" y="183.9">VS</text>
<text x="160.4" y="182.4">5</text>
<text x="10" y="186.1">C</text>
<text x="198.2" y="186.1">C</text>
<text x="132.4" y="207.6">1</text>
<text x="137.2" y="209.2">OUT1</text>
<text x="150.8" y="209.2">IN+2</text>
<text x="160.4" y="207.6">8</text>
<text x="132.1" y="215.3">4</text>
<text x="132.2" y="210.2">2</text>
<text x="132.2" y="212.7">3</text>
<text x="137.2" y="211.7">IN-1</text>
<text x="137.2" y="214.2">IN+1</text>
<text x="149.6" y="214.2">OUT2</text>
<text x="151.5" y="211.7">IN-2</text>
<text x="160.4" y="215.3">5</text>
<text x="160.4" y="212.7">6</text>
<text x="160.4" y="210.2">7</text>
<text x="137.2" y="216.8">GND</text>
<text x="153.2" y="216.8">VS</text>
<text x="9.9" y="259.2">D</text>
<text x="198.2" y="259.2">D</text>
<text x="108.8" y="271.9">Title</text>
<text x="108.8" y="279.5">Size</text>
<text x="121.5" y="279.5">Number</text>
<text x="172.4" y="279.5">Revision</text>
<text x="108.8" y="287.1">Date:</text>
<text x="110.1" y="283.3">A4</text>
<text x="120.2" y="287.1">10.27.2023</text>
<text x="159.7" y="287.1">Sheet1 of 1</text>
<text x="31.4" y="293.2">1</text>
<text x="79.5" y="293.2">2</text>
<text x="108.8" y="289.6">File:</text>
<text x="120.2" y="289.6">C:\Users\..\Main.SchDoc</text>
<text x="128" y="293.2">3</text>
<text x="159.7" y="289.6">Drawn By:</text>
<text x="176.2" y="293.2">4</text>
</g>
<g font-size="2.8" fill="#800000">
<text x="49.6" y="39.2">GND</text>
<text x="104.8" y="45.8">UTX</text>
<text x="105.3" y="48.3">URX</text>
<text x="142" y="52.7">5V</text>
<text x="147.7" y="55.1">GND</text>
<text x="32.3" y="61">Trigger</text>
<text x="142.8" y="77">ADIMM0_VDD</text>
<text x="143.3" y="80.9">VDD0_SEN+</text>
<text x="142.6" y="85.1">ADIMM1_VDD</text>
<text x="143.1" y="90.1">VDD1_SEN+</text>
<text x="143.1" y="95.1">ADIMM0_VPP</text>
<text x="43.8" y="98.1">GND</text>
<text x="94.8" y="96.6">12V1_SEN+</text>
<text x="143.2" y="100.5">VPP0_SEN+</text>
<text x="143" y="105.5">ADIMM1_12V</text>
<text x="25" y="117.2">1V2</text>
<text x="35.9" y="119.9">VDD0_SEN+</text>
<text x="53.2" y="117">2V5</text>
<text x="65.4" y="119.6">VPP0_SEN+</text>
<text x="82.5" y="117.2">12V</text>
<text x="107.1" y="114.9">GND</text>
<text x="142.4" y="115.9">Trigger</text>
<text x="139.7" y="129.5">GND</text>
<text x="36.8" y="144.2">VDD0_SEN-</text>
<text x="65.7" y="144.5">VPP0_SEN-</text>
<text x="28.4" y="166.7" transform="rotate(-90 28.4 166.7)">VDD DIMM 0</text>
<text x="56.5" y="166.5" transform="rotate(-90 56.5 166.5)">VPP DIMM 0</text>
<text x="85.8" y="167" transform="rotate(-90 85.8 167)">12V DIMM 0</text>
<text x="171.6" y="183.9">5V</text>
<text x="24.8" y="203.1">1V2</text>
<text x="52.9" y="202.9">12V</text>
<text x="82.5" y="202.9">2V5</text>
<text x="35.7" y="205.8">VDD1_SEN+</text>
<text x="65.2" y="205.6">12V1_SEN+</text>
<text x="170.9" y="207.6">12V1_SEN+</text>
<text x="170.7" y="212.7">ADIMM1_12V</text>
<text x="171" y="210.2">12V1_SEN-</text>
<text x="176" y="216.8">5V</text>
<text x="124.9" y="223.4">GND</text>
<text x="36.7" y="230.1">VDD1_SEN-</text>
<text x="65.5" y="230.4">12V1_SEN-</text>
<text x="167.5" y="234">GND</text>
<text x="28.2" y="252.4" transform="rotate(-90 28.2 252.4)">VDD DIMM 1</text>
<text x="56.3" y="252.2" transform="rotate(-90 56.3 252.2)">12V DIMM 1</text>
<text x="85.6" y="252.8" transform="rotate(-90 85.6 252.8)">VPP DIMM 1</text>
</g>
<g font-size="2.8" fill="#f00">
<text x="174.6" y="38.2">RaspberryPi</text>
<text x="180" y="100.1">MCC128</text>
</g>
<g font-size="2.8" fill="#000080">
<text x="64.1" y="71">MCP2221-I/SL</text>
<text x="116.8" y="95.6">R9</text>
<text x="116.8" y="100.2">820</text>
<text x="117" y="104.5">R10</text>
<text x="117" y="109.1">2.7k</text>
<text x="22.1" y="129.1">0.005</text>
<text x="22.1" y="131.6">R1</text>
<text x="34.8" y="129.2">0.005</text>
<text x="34.8" y="131.9">R2</text>
<text x="56.5" y="131.8">R3</text>
<text x="57.1" y="128.4">0.005</text>
<text x="85.5" y="127.2">0.005</text>
<text x="85.6" y="129.8">R4</text>
<text x="134.6" y="191.1">INA2180A3 (G = 100)</text>
<text x="168.4" y="189.7">C1</text>
<text x="168.4" y="192.2">100nF</text>
<text x="21.9" y="215.1">0.005</text>
<text x="34.4" y="214.1">0.005</text>
<text x="56.1" y="214">0.005</text>
<text x="85.5" y="213">0.005</text>
<text x="85.7" y="215.6">R8</text>
<text x="21.9" y="217.5">R5</text>
<text x="34.6" y="216.7">R6</text>
<text x="56.1" y="216.7">R7</text>
<text x="135.7" y="223.7">INA2180A4 (G = 200)</text>
<text x="172.7" y="225.6">100nF</text>
<text x="172.7" y="223.1">C2</text>
<text x="121.4" y="282.1">1</text>
<text x="173.4" y="282.4">2.0.2</text>
</g>
<g font-size="2.5" fill="#800000">
<text x="143" y="34.4">UTX</text>
<text x="143" y="31.9">URX</text>
<text x="142.9" y="37">Trigger</text>
<text x="111" y="179.9">VDD0_SEN+</text>
<text x="111" y="174.9">ADIMM0_VDD</text>
<text x="111.1" y="177.4">VDD0_SEN-</text>
<text x="170.1" y="174.8">VDD1_SEN+</text>
<text x="170.2" y="179.9">ADIMM1_VDD</text>
<text x="170.3" y="177.4">VDD1_SEN-</text>
<text x="110" y="207.7">ADIMM0_VPP</text>
<text x="109.8" y="210.2">VDD1_SEN-</text>
<text x="109.8" y="212.8">VDD1_SEN+</text>
</g>
<text font-size="2.5" fill="#000080" x="108.3" y="275.1">Hardware Instrumentation of 1xDDR4 DRAM DIMM and 1x Optane PMem DIMM</text>
<g font-size="2.3" fill="#000080">
<text x="18.4" y="25.3">JUSB1</text>
<text x="155.7" y="27.8">RaspberryPi 3B</text>
<text x="64" y="35.7">U1</text>
<text x="87.1" y="55.1">*?</text>
<text x="47.7" y="70.1">330</text>
<text x="47.7" y="67.6">R11</text>
<text x="165.7" y="73.4">MCC128</text>
<text x="49.4" y="80.9">DS1</text>
<text x="173.9" y="289.6">Lukas Alt</text>
</g>
<g font-size="2.3" fill="#003a70">
<text x="157.2" y="33.2">GPIO 14</text>
<text x="157.2" y="35.7">GPIO 15</text>
<text x="157.2" y="38.3">GPIO 18</text>
<text x="157.2" y="40.8">5V</text>
<text x="157.2" y="43.4">GND</text>
<text x="166" y="78.6">C0</text>
<text x="166" y="82.4">C4</text>
<text x="166" y="86.5">C1</text>
<text x="166" y="91.5">C5</text>
<text x="166" y="96.5">C2</text>
<text x="166" y="101.9">C6</text>
<text x="166" y="106.8">C3</text>
<text x="166" y="111.9">C7</text>
<text x="166" y="117.4">Trigger</text>
<text x="166" y="122.7">AGND</text>
</g>
<g font-size="2.3">
<text x="61" y="38.2">1</text>
<text x="65.7" y="39.5">VDD</text>
<text x="80.9" y="39.5">SCL</text>
<text x="88.9" y="38.2">10</text>
<text x="88.9" y="40.8">9</text>
<text x="59.9" y="43.3">11</text>
<text x="65.7" y="44.6">VUSB</text>
<text x="80.4" y="47.2">UTX</text>
<text x="80.5" y="42">SDA</text>
<text x="88.9" y="45.9">6</text>
<text x="59.7" y="51">12</text>
<text x="59.8" y="48.4">13</text>
<text x="65.7" y="49.7">D+</text>
<text x="65.7" y="52.2">D-</text>
<text x="80.3" y="49.7">URX</text>
<text x="88.9" y="53.5">4</text>
<text x="88.9" y="48.4">5</text>
<text x="60.9" y="56">2</text>
<text x="61" y="58.6">3</text>
<text x="65.7" y="57.3">GP0</text>
<text x="65.7" y="59.9">GP1</text>
<text x="80.9" y="54.8">RST</text>
<text x="46.2" y="63.8" transform="rotate(-90 46.2 63.8)">2</text>
<text x="60.9" y="61.1">7</text>
<text x="60.9" y="63.7">8</text>
<text x="65.7" y="62.4">GP2</text>
<text x="65.7" y="64.9">GP3</text>
<text x="81" y="64.9">VSS</text>
<text x="88.9" y="63.7">14</text>
<text x="46.2" y="76.3" transform="rotate(-90 46.2 76.3)">1</text>
<text x="114.2" y="96.7">1</text>
<text x="126.7" y="96.7">2</text>
<text x="114.3" y="105.7">1</text>
<text x="126.9" y="105.7">2</text>
<text x="20.6" y="125.4" transform="rotate(-90 20.6 125.4)">1</text>
<text x="33.3" y="125.5" transform="rotate(-90 33.3 125.5)">1</text>
<text x="55" y="126.3" transform="rotate(-90 55 126.3)">1</text>
<text x="84.2" y="126.1" transform="rotate(-90 84.2 126.1)">1</text>
<text x="20.6" y="138.2" transform="rotate(-90 20.6 138.2)">2</text>
<text x="33.3" y="138.3" transform="rotate(-90 33.3 138.3)">2</text>
<text x="55" y="139.1" transform="rotate(-90 55 139.1)">2</text>
<text x="84.2" y="138.9" transform="rotate(-90 84.2 138.9)">2</text>
<text x="165.6" y="186" transform="rotate(-90 165.6 186)">2</text>
<text x="165.6" y="193.4" transform="rotate(-90 165.6 193.4)">1</text>
<text x="20.4" y="211.3" transform="rotate(-90 20.4 211.3)">1</text>
<text x="33.1" y="211.5" transform="rotate(-90 33.1 211.5)">1</text>
<text x="54.7" y="212.9" transform="rotate(-90 54.7 212.9)">1</text>
<text x="84.2" y="211.8" transform="rotate(-90 84.2 211.8)">1</text>
<text x="169.9" y="219.3" transform="rotate(-90 169.9 219.3)">2</text>
<text x="20.4" y="224.2" transform="rotate(-90 20.4 224.2)">2</text>
<text x="33.1" y="224.3" transform="rotate(-90 33.1 224.3)">2</text>
<text x="54.7" y="225.7" transform="rotate(-90 54.7 225.7)">2</text>
<text x="84.2" y="224.7" transform="rotate(-90 84.2 224.7)">2</text>
<text x="169.9" y="226.8" transform="rotate(-90 169.9 226.8)">1</text>
</g>
<g font-size="2.3" fill="#800000">
<text x="89.5" y="71.3">GND</text>
<text x="125.4" y="190.1">GND</text>
<text x="163.7" y="200.2">GND</text>
</g>
</svg>
